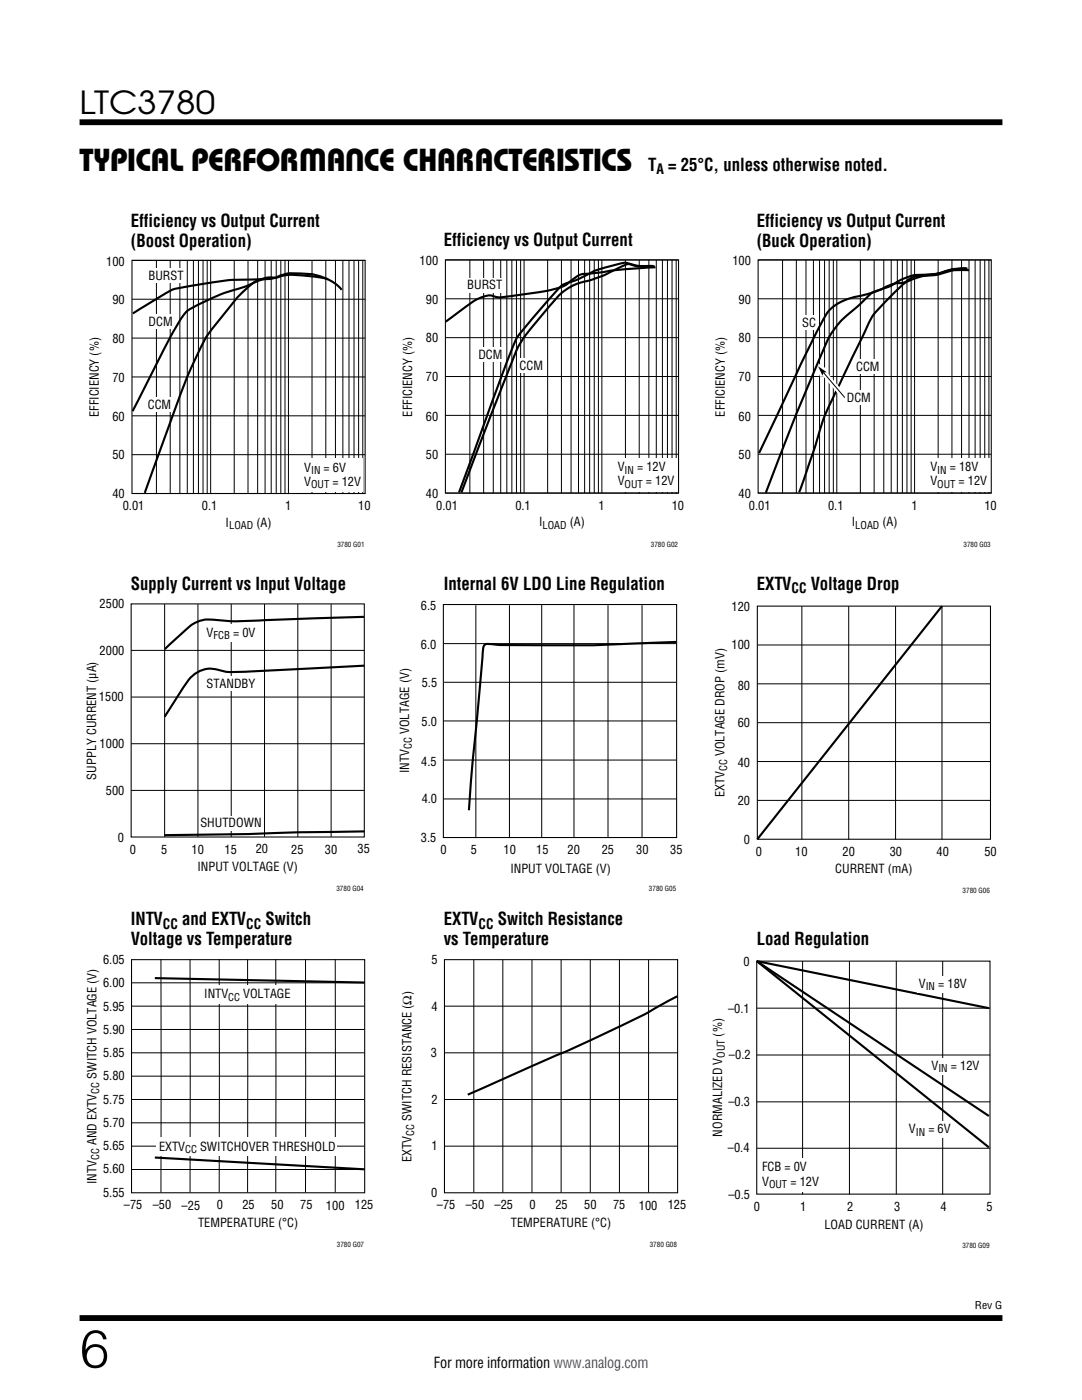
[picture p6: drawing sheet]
<svg xmlns="http://www.w3.org/2000/svg" width="216mm" height="279mm" viewBox="0 0 216 279" stroke-linecap="round" stroke-linejoin="round" font-family="sans-serif">
<path d="M15.9 24.4h184.1M15.9 263h184.1" fill="none" stroke="#000" stroke-width="1.2" stroke-linecap="butt"/>
<g fill="none" stroke="#000" stroke-width=".2">
<path d="M26.3 52h46.6M26.3 59.7h46.6M31.2 52v46.5M34 52v46.5M35.9 52v46.5M37.4 52v46.5M38.6 52v46.5M39.6 52v46.5M40.5 52v46.5M41.3 52v46.5M42 52v46.5M46.7 51.9v46.6"/>
<path d="M49.5 51.9v46.6M51.4 51.9v46.6M52.9 51.9v46.6M54.1 51.9v46.6M55.1 51.9v46.6M56 51.9v46.6M56.9 51.9v46.6M57.6 51.9v46.6M62.3 52v46.5M65 52v46.5M66.9 52v46.5M68.4 52v46.5"/>
<path d="M69.6 52v46.5M70.6 52v46.5M71.6 52v46.5M72.4 52v46.5M26.3 67.5h46.6M26.3 75.2h46.6M26.3 83h46.6M26.3 90.7h46.6M26.3 98.5h46.6"/>
</g>
<path d="M26.3 52h46.6v46.5h-46.6z" fill="none" stroke="#000" stroke-width=".21"/>
<path d="M52.7 55.7l-1.4 .4a31.7 31.7 0 0 1-6.6 2.4l-2 .8a24 24 0 0 0-5.7 3.1l-.9 1.3a329.5 329.5 0 0 0-9.6 18.4M65.5 55.7a27 27 0 0 0-9.1-.7l-1.1 .4a7.4 7.4 0 0 0-6.6 2.6l-1.3 1.3-2.5 3.1a33.1 33.1 0 0 0-4.6 6.5l-1.4 2.8a301 301 0 0 0-8.8 23.3l-1.2 3.4M68.2 57.8a10.6 10.6 0 0 0-7.9-3.2 8.7 8.7 0 0 0-5.7 .9l-3.9 .3a45.6 45.6 0 0 0-11.3 1l-3.8 .7a9.9 9.9 0 0 0-4.1 2l-5 3.1" fill="none" stroke="#000" stroke-width=".42"/>
<g fill="#fff">
<path d="M29.3 53.6h7.5v2.8h-7.5z"/>
<path d="M27.2 62.8h7.4v2.8h-7.4z"/>
<path d="M29.2 79.4h5.1v2.8h-5.1z"/>
<path d="M60 91.5h12.5v6.6h-12.5z"/>
</g>
<g fill="none" stroke="#000" stroke-width=".2">
<path d="M88.9 51.9h46.5M88.9 59.6h46.5M93.8 51.9v46.5M96.5 51.9v46.5M98.4 51.9v46.5M99.9 51.9v46.5M101.1 51.9v46.5M102.1 51.9v46.5M103.1 51.9v46.5M103.9 51.9v46.5M104.6 51.9v46.5M109.3 51.8v46.6"/>
<path d="M112 51.8v46.6M114 51.8v46.6M115.4 51.8v46.6M116.7 51.8v46.6M117.7 51.8v46.6M118.6 51.8v46.6M119.4 51.8v46.6M120.1 51.8v46.6M124.8 51.9v46.5M127.5 51.9v46.5M129.5 51.9v46.5M131 51.9v46.5"/>
<path d="M132.2 51.9v46.5M133.2 51.9v46.5M134.1 51.9v46.5M134.9 51.9v46.5M88.9 67.4h46.5M88.9 75.1h46.5M88.9 82.9h46.5M88.9 90.7h46.5M88.9 98.4h46.5"/>
</g>
<path d="M88.9 51.9h46.5v46.5h-46.5z" fill="none" stroke="#000" stroke-width=".21"/>
<g fill="#fff">
<path d="M92.9 55.5h7.5v2.8h-7.5z"/>
<path d="M95.3 69.3h5.1v2.8h-5.1z"/>
<path d="M103.3 71.5h5.2v2.8h-5.2z"/>
<path d="M122.5 91.4h12.5v6.6h-12.5z"/>
</g>
<path d="M130.4 53.1h-.4a9.4 9.4 0 0 1-4.7-.4l-.9 .3a35.8 35.8 0 0 1-9.5 3.7 11.3 11.3 0 0 0-4.7 3.8l-2.8 3.2a24.3 24.3 0 0 0-4.5 6.7l-10.8 27.9M130.6 53.2l-.3-.1a12 12 0 0 1-4.9-.5 2.18 2.18 0 0 0-1.7 0 21.1 21.1 0 0 0-6.7 2.3 19.1 19.1 0 0 1-4.5 1.8l-.7 .5-3.1 3.5a67.6 67.6 0 0 0-5.8 7.1l-3.1 8.1-8.2 22.4M130.8 53.3l-7.1 .5-6 .8a5 5 0 0 0-4.1 1.7 10.2 10.2 0 0 1-5 1.8l-8.2 1.2-1.5-.1a4.7 4.7 0 0 0-4.4 .9l-5.6 4.1" fill="none" stroke="#000" stroke-width=".42"/>
<g fill="none" stroke="#000" stroke-width=".2">
<path d="M151.3 51.9h46.5M151.3 59.6h46.5M156.2 51.9v46.5M158.9 51.9v46.5M160.8 51.9v46.5M162.3 51.9v46.5M163.5 51.9v46.5M164.5 51.9v46.5M165.5 51.9v46.5M166.3 51.9v46.5M167 51.9v46.5M171.7 51.8v46.6"/>
<path d="M174.4 51.8v46.6M176.3 51.8v46.6M177.8 51.8v46.6M179.1 51.8v46.6M180.1 51.8v46.6M181 51.8v46.6M181.8 51.8v46.6M182.5 51.8v46.6M187.2 51.9v46.5M189.9 51.9v46.5M191.9 51.9v46.5M193.4 51.9v46.5"/>
<path d="M194.6 51.9v46.5M195.6 51.9v46.5M196.5 51.9v46.5M197.3 51.9v46.5M151.3 67.4h46.5M151.3 75.1h46.5M151.3 82.9h46.5M151.3 90.7h46.5M151.3 98.4h46.5"/>
</g>
<path d="M151.3 51.9h46.5v46.5h-46.5z" fill="none" stroke="#000" stroke-width=".21"/>
<g fill="#fff">
<path d="M159.7 62.9h3.3v2.8h-3.3z"/>
<path d="M168.8 78h5.1v2.8h-5.1z"/>
<path d="M170.5 71.7h5.2v2.8h-5.2z"/>
<path d="M184.9 91.4h12.5v6.6h-12.5z"/>
</g>
<path d="M192.8 53.5a17.4 17.4 0 0 0-5.9 1.1 14.5 14.5 0 0 0-6.7 2.2l-.7 .6a54.4 54.4 0 0 0-5.5 5.9l-7.2 14.9a44 44 0 0 0-4.2 11l-3.1 9M193.4 53.9h-.2a11.7 11.7 0 0 0-6.1 .9l-3.6 .3a3.8 3.8 0 0 0-2.8 1.2l-.3 .1a8.2 8.2 0 0 0-4.7 1.4l-2.3 .8a20.9 20.9 0 0 0-6.8 2.3 7.7 7.7 0 0 0-2.7 3.6l-3.4 6.7-9 19.2" fill="none" stroke="#000" stroke-width=".42"/>
<path d="M164.3 74.4l4.3 4.9" fill="none" stroke="#fff" stroke-width="1.1" stroke-linecap="butt"/>
<path d="M163.2 73.1l1.7 1.2-.6 .1-.2 .6z" fill="#fff"/>
<path d="M163.2 73.1l1.7 1.2-.6 .1-.2 .6z" fill="none" stroke="#fff" stroke-width="1.1" stroke-linecap="butt"/>
<path d="M163.2 73.1l1.7 1.2-.6 .1-.2 .6z" fill="#000"/>
<path d="M164.3 74.4l4.3 4.9M26.2 129.8h46.5M26.2 139.1h46.5M32.9 120.6v46.4M39.5 120.6v46.4M46.1 120.6v46.4M52.8 120.6v46.4M59.4 120.6v46.4M66.1 120.6v46.4M26.2 148.4h46.5M26.2 157.7h46.5" fill="none" stroke="#000" stroke-width=".2"/>
<path d="M193.1 53.6a13.8 13.8 0 0 0-5.9 1l-1.5 .1a12.1 12.1 0 0 0-5.2 .8l-1 .5a12.1 12.1 0 0 1-4.7 2.1l-.9 .4-3.1 2.9a18.6 18.6 0 0 0-7 9.6l-.6 1.5a485.9 485.9 0 0 0-10.4 25.8M72.6 123.1l-17.2 .6a70.5 70.5 0 0 1-14-.1 7.3 7.3 0 0 0-5.1 2.8l-3.4 3.1M72.7 132.9l-23.2 1.1a15.4 15.4 0 0 1-5.9-.3 5.6 5.6 0 0 0-6.4 2.6l-4.3 6.7M72.7 165.9l-39.8 .8" fill="none" stroke="#000" stroke-width=".42"/>
<path d="M26.2 120.5h46.5v46.5h-46.5z" fill="none" stroke="#000" stroke-width=".21"/>
<g fill="#fff">
<path d="M40.9 124.7h10.4v3.4h-10.4z"/>
<path d="M40.9 134.9h10.4v2.9h-10.4z"/>
<path d="M40.9 162.8h10.4v2.9h-10.4z"/>
</g>
<path d="M88.5 120.6h46.5v46.5h-46.5zM151.1 121h46.5v46.5h-46.5zM26.2 191.5h46.6v46.5h-46.6z" fill="none" stroke="#000" stroke-width=".21"/>
<g fill="none" stroke="#000" stroke-width=".2">
<path d="M88.5 128.4h46.5M88.6 136.2h46.4M95 120.8v46.5M101.7 120.8v46.5M108.1 120.7v46.5M114.5 120.7v46.5M121.3 120.8v46.5M128.1 120.8v46.5M151.1 136.5h46.5M151.1 128.7h46.5M160 121v46.6M169.4 121v46.6"/>
<path d="M178.7 121v46.6M188 121v46.6M88.5 143.9h46.5M88.5 159.4h46.5M88.5 151.7h46.5M151.1 159.7h46.5M151.1 152h46.5M151.1 144.2h46.5M26.2 196.1h46.5M32.1 191.5v46.5M37.9 191.5v46.5M43.7 191.4v46.5"/>
<path d="M49.4 191.5v46.5M55 191.5v46.5M61 191.5v46.5M66.9 191.5v46.5M26.2 200.8h46.5M26.2 205.5h46.5M26.2 210.1h46.5M26.2 214.8h46.5M26.2 219.4h46.5M26.2 224.1h46.5M26.2 228.7h46.5M26.2 233.4h46.5"/>
</g>
<path d="M134.9 128.1l-2.4 .1a373.9 373.9 0 0 1-33.8 .4h-.5a1.48 1.48 0 0 0-1.7 .3l-2.2 23.3-.7 9.5M188 121l-36.9 46.5M30.9 195.2l41.8 .9M30.9 231l41.8 2.4" fill="none" stroke="#000" stroke-width=".42"/>
<g fill="#fff">
<path d="M40.3 196.6h18.1v3.6h-18.1z"/>
<path d="M31.3 227h35.9v3.7h-35.9z"/>
</g>
<path d="M88.7 191.5h46.5v46.5h-46.5zM151 191.8h46.5v46.5h-46.5z" fill="none" stroke="#000" stroke-width=".21"/>
<g fill="none" stroke="#000" stroke-width=".2">
<path d="M94.5 191.6v46.4M100.3 191.6v46.4M106.1 191.6v46.4M112 191.6v46.4M117.8 191.6v46.4M123.6 191.6v46.4M129.4 191.6v46.4M160.1 191.8v46.6M169.5 191.8v46.6M178.8 191.8v46.6M188.1 191.8v46.6M88.7 200.8h46.5"/>
<path d="M88.7 210.1h46.5M88.7 219.4h46.5M151 201.2h46.6M151 210.5h46.6M151 219.9h46.6M88.7 228.7h46.5M151 229.2h46.6"/>
</g>
<path d="M135.2 198.8l-.4 .2a249.8 249.8 0 0 1-26.7 12.9l-14.8 6.6M151 191.8l46.3 37.2M151 191.8l46.3 30.9M151 191.8l46.3 9.4" fill="none" stroke="#000" stroke-width=".42"/>
<g fill="#fff">
<path d="M183 194.8h10.3v3.3h-10.3z"/>
<path d="M151.5 231.1h12.5v6.7h-12.5z"/>
<path d="M185.5 211.2h10.4v3.2h-10.4z"/>
<path d="M179.9 223.8h10.3v3.3h-10.3z"/>
</g>
<text font-size="10.6" x="15.9" y="272.9">6</text>
<g font-size="6.3">
<text x="15.9" y="22.8">LTC3780</text>
<text x="15.9" y="34.1">TYPICAL PERFORMANCE CHARACTERISTICS</text>
</g>
<g font-size="3.5">
<text x="129.3" y="34.1">T = 25°C, unless otherwise noted.</text>
<text x="26.1" y="45.3">Efficiency vs Output Current</text>
<text x="151" y="45.3">Efficiency vs Output Current</text>
<text x="26.1" y="49.2">(Boost Operation)</text>
<text x="88.5" y="49.1">Efficiency vs Output Current</text>
<text x="151" y="49.2">(Buck Operation)</text>
<text x="26.1" y="117.7">Supply Current vs Input Voltage</text>
<text x="88.6" y="117.7">Internal 6V LDO Line Regulation</text>
<text x="151" y="117.7">EXTV</text>
<text x="161.8" y="117.7">Voltage Drop</text>
<text x="26.1" y="184.7">INTV</text>
<text x="36.3" y="184.7">and EXTV</text>
<text x="53" y="184.7">Switch</text>
<text x="88.5" y="184.7">EXTV</text>
<text x="99.3" y="184.7">Switch Resistance</text>
<text x="26.1" y="188.6">Voltage vs Temperature</text>
<text x="88.5" y="188.6">vs Temperature</text>
<text x="151" y="188.7">Load Regulation</text>
</g>
<text font-size="3" x="86.6" y="273.1">For more information www.analog.com</text>
<g font-size="2.8">
<text x="131" y="34.8">A</text>
<text x="157.9" y="118.4">CC</text>
<text x="32.5" y="185.4">CC</text>
<text x="49.1" y="185.4">CC</text>
<text x="95.5" y="185.4">CC</text>
</g>
<g font-size="2.5">
<text x="21.2" y="53">100</text>
<text x="83.7" y="52.9">100</text>
<text x="146.1" y="52.9">100</text>
<text x="29.6" y="55.9">BURST</text>
<text x="93.2" y="57.8">BURST</text>
<text x="22.4" y="60.7">90</text>
<text x="29.7" y="65.1">DCM</text>
<text x="85" y="60.6">90</text>
<text x="147.4" y="60.6">90</text>
<text x="160.1" y="65.2">SC</text>
<text x="22.4" y="68.4">80</text>
<text x="85" y="68.3">80</text>
<text x="95.5" y="71.6">DCM</text>
<text x="147.4" y="68.3">80</text>
<text x="22.4" y="76.2">70</text>
<text x="85" y="76.1">70</text>
<text x="103.7" y="73.8">CCM</text>
<text x="147.4" y="76.1">70</text>
<text x="170.8" y="74">CCM</text>
<text x="19.7" y="83.2" transform="rotate(-90 19.7 83.2)">EFFICIENCY (%)</text>
<text x="29.5" y="81.7">CCM</text>
<text x="82.3" y="83.2" transform="rotate(-90 82.3 83.2)">EFFICIENCY (%)</text>
<text x="85" y="84">60</text>
<text x="144.7" y="83.2" transform="rotate(-90 144.7 83.2)">EFFICIENCY (%)</text>
<text x="147.4" y="84">60</text>
<text x="169" y="80.3">DCM</text>
<text x="22.4" y="84">60</text>
<text x="22.4" y="91.6">50</text>
<text x="60.7" y="94.1">V</text>
<text x="64.6" y="94.1">= 6V</text>
<text x="85" y="91.5">50</text>
<text x="123.2" y="94">V</text>
<text x="127.1" y="94">= 12V</text>
<text x="147.4" y="91.5">50</text>
<text x="185.6" y="94">V</text>
<text x="189.5" y="94">= 18V</text>
<text x="22.4" y="99.4">40</text>
<text x="24.5" y="101.8">0.01</text>
<text x="40.3" y="101.8">0.1</text>
<text x="56.9" y="101.8">1</text>
<text x="60.7" y="96.9">V</text>
<text x="66.3" y="96.9">= 12V</text>
<text x="71.5" y="101.8">10</text>
<text x="85" y="99.3">40</text>
<text x="87" y="101.7">0.01</text>
<text x="102.8" y="101.7">0.1</text>
<text x="119.5" y="101.7">1</text>
<text x="123.2" y="96.8">V</text>
<text x="128.9" y="96.8">= 12V</text>
<text x="134" y="101.7">10</text>
<text x="147.4" y="99.3">40</text>
<text x="149.4" y="101.7">0.01</text>
<text x="165.2" y="101.7">0.1</text>
<text x="181.9" y="101.7">1</text>
<text x="185.6" y="96.8">V</text>
<text x="191.3" y="96.8">= 12V</text>
<text x="196.4" y="101.7">10</text>
<text x="45" y="105.1">I</text>
<text x="51.2" y="105.1">(A)</text>
<text x="107.6" y="105">I</text>
<text x="113.7" y="105">(A)</text>
<text x="170" y="105">I</text>
<text x="176.1" y="105">(A)</text>
<text x="19.9" y="121.4">2500</text>
<text x="84" y="121.7">6.5</text>
<text x="146" y="122">120</text>
<text x="19.9" y="130.7">2000</text>
<text x="41.2" y="127">V</text>
<text x="46.5" y="127">= 0V</text>
<text x="84" y="129.5">6.0</text>
<text x="146" y="129.6">100</text>
<text x="41.2" y="137.3">STANDBY</text>
<text x="84.2" y="137.1">5.5</text>
<text x="147.2" y="137.6">80</text>
<text x="19.8" y="140">1500</text>
<text x="19.9" y="149.3">1000</text>
<text x="81.6" y="146.5" transform="rotate(-90 81.6 146.5)">VOLTAGE (V)</text>
<text x="84.1" y="145">5.0</text>
<text x="147.2" y="145.1">60</text>
<text x="19.2" y="155.6" transform="rotate(-90 19.2 155.6)">SUPPLY CURRENT (µA)</text>
<text x="81.6" y="154.3" transform="rotate(-90 81.6 154.3)">INTV</text>
<text x="84" y="152.8">4.5</text>
<text x="144.6" y="150.9" transform="rotate(-90 144.6 150.9)">VOLTAGE DROP (mV)</text>
<text x="147.2" y="153">40</text>
<text x="21.1" y="158.6">500</text>
<text x="84.1" y="160.3">4.0</text>
<text x="144.6" y="159.1" transform="rotate(-90 144.6 159.1)">EXTV</text>
<text x="147.2" y="160.7">20</text>
<text x="23.5" y="167.9">0</text>
<text x="40" y="165.1">SHUTDOWN</text>
<text x="25.9" y="170.4">0</text>
<text x="32.1" y="170.4">5</text>
<text x="38.2" y="170.3">10</text>
<text x="39.4" y="173.8">INPUT VOLTAGE (V)</text>
<text x="44.8" y="170.3">15</text>
<text x="51" y="170.3">20</text>
<text x="58.1" y="170.3">25</text>
<text x="64.8" y="170.4">30</text>
<text x="71.3" y="170.3">35</text>
<text x="84" y="168">3.5</text>
<text x="87.9" y="170.5">0</text>
<text x="94" y="170.5">5</text>
<text x="100.5" y="170.5">10</text>
<text x="107" y="170.5">15</text>
<text x="113.3" y="170.4">20</text>
<text x="120.1" y="170.5">25</text>
<text x="126.9" y="170.4">30</text>
<text x="133.7" y="170.4">35</text>
<text x="148.4" y="168.4">0</text>
<text x="150.8" y="170.8">0</text>
<text x="158.7" y="170.8">10</text>
<text x="168.1" y="170.8">20</text>
<text x="177.6" y="170.8">30</text>
<text x="186.9" y="170.8">40</text>
<text x="196.4" y="170.8">50</text>
<text x="101.8" y="174.1">INPUT VOLTAGE (V)</text>
<text x="166.7" y="174.2">CURRENT (mA)</text>
<text x="20.6" y="192.4">6.05</text>
<text x="20.6" y="196.9">6.00</text>
<text x="86.1" y="192.4">5</text>
<text x="148.4" y="192.8">0</text>
<text x="183.3" y="197.1">V</text>
<text x="187.2" y="197.1">= 18V</text>
<text x="20.6" y="201.7">5.95</text>
<text x="40.8" y="199.2">INTV</text>
<text x="48.5" y="199.2">VOLTAGE</text>
<text x="86.1" y="201.7">4</text>
<text x="145.3" y="202.1">–0.1</text>
<text x="20.6" y="206.4">5.90</text>
<text x="144.1" y="206.9" transform="rotate(-90 144.1 206.9)">(%)</text>
<text x="19.3" y="215.3" transform="rotate(-90 19.3 215.3)">SWITCH VOLTAGE (V)</text>
<text x="20.6" y="215.6">5.80</text>
<text x="20.6" y="211">5.85</text>
<text x="86" y="211">3</text>
<text x="145.5" y="211.4">–0.2</text>
<text x="185.9" y="213.5">V</text>
<text x="189.7" y="213.5">= 12V</text>
<text x="20.6" y="220.3">5.75</text>
<text x="86.1" y="220.3">2</text>
<text x="145.3" y="220.8">–0.3</text>
<text x="20.6" y="224.9">5.70</text>
<text x="82.1" y="223.7" transform="rotate(-90 82.1 223.7)">SWITCH RESISTANCE (Ω)</text>
<text x="144.1" y="226.8" transform="rotate(-90 144.1 226.8)">NORMALIZED V</text>
<text x="181.4" y="226.1">V</text>
<text x="185.2" y="226.1">= 6V</text>
<text x="19.3" y="228.5" transform="rotate(-90 19.3 228.5)">AND EXTV</text>
<text x="20.6" y="229.6">5.65</text>
<text x="31.7" y="229.6">EXTV</text>
<text x="39.9" y="229.6">SWITCHOVER THRESHOLD</text>
<text x="82.1" y="231.9" transform="rotate(-90 82.1 231.9)">EXTV</text>
<text x="86.1" y="229.6">1</text>
<text x="145.2" y="230">–0.4</text>
<text x="152.1" y="233.8">FCB = 0V</text>
<text x="19.3" y="236.3" transform="rotate(-90 19.3 236.3)">INTV</text>
<text x="20.6" y="234.1">5.60</text>
<text x="20.6" y="238.9">5.55</text>
<text x="86" y="238.9">0</text>
<text x="145.3" y="239.3">–0.5</text>
<text x="152.1" y="236.6">V</text>
<text x="157.7" y="236.6">= 12V</text>
<text x="24.7" y="241.4">–75</text>
<text x="30.5" y="241.4">–50</text>
<text x="36.2" y="241.4">–25</text>
<text x="39.5" y="244.8">TEMPERATURE (°C)</text>
<text x="43.2" y="241.4">0</text>
<text x="48.4" y="241.3">25</text>
<text x="54.1" y="241.3">50</text>
<text x="59.9" y="241.4">75</text>
<text x="65" y="241.4">100</text>
<text x="70.8" y="241.3">125</text>
<text x="87.2" y="241.4">–75</text>
<text x="92.9" y="241.4">–50</text>
<text x="98.7" y="241.4">–25</text>
<text x="102" y="244.8">TEMPERATURE (°C)</text>
<text x="105.7" y="241.4">0</text>
<text x="110.8" y="241.3">25</text>
<text x="116.6" y="241.3">50</text>
<text x="122.3" y="241.4">75</text>
<text x="127.5" y="241.4">100</text>
<text x="133.2" y="241.3">125</text>
<text x="150.4" y="241.6">0</text>
<text x="159.7" y="241.6">1</text>
<text x="164.5" y="245.3">LOAD CURRENT (A)</text>
<text x="169.1" y="241.7">2</text>
<text x="178.4" y="241.6">3</text>
<text x="187.6" y="241.6">4</text>
<text x="196.9" y="241.6">5</text>
</g>
<g font-size="2.1">
<text x="62.1" y="94.6">IN</text>
<text x="124.6" y="94.5">IN</text>
<text x="187" y="94.5">IN</text>
<text x="62.1" y="97.5">OUT</text>
<text x="124.6" y="97.4">OUT</text>
<text x="187" y="97.4">OUT</text>
<text x="45.7" y="105.7">LOAD</text>
<text x="108.3" y="105.6">LOAD</text>
<text x="170.6" y="105.6">LOAD</text>
<text x="42.6" y="127.6">FCB</text>
<text x="82.2" y="149.5" transform="rotate(-90 82.2 149.5)">CC</text>
<text x="145.1" y="153.9" transform="rotate(-90 145.1 153.9)">CC</text>
<text x="184.7" y="197.7">IN</text>
<text x="45.6" y="199.7">CC</text>
<text x="144.6" y="211.1" transform="rotate(-90 144.6 211.1)">OUT</text>
<text x="187.2" y="214">IN</text>
<text x="19.8" y="218.3" transform="rotate(-90 19.8 218.3)">CC</text>
<text x="82.7" y="226.6" transform="rotate(-90 82.7 226.6)">CC</text>
<text x="182.7" y="226.7">IN</text>
<text x="19.8" y="231.5" transform="rotate(-90 19.8 231.5)">CC</text>
<text x="36.9" y="230.1">CC</text>
<text x="153.4" y="237.1">OUT</text>
<text x="194.5" y="261.2">Rev G</text>
</g>
<g font-size="1.4">
<text x="67.3" y="109.2">3780 G01</text>
<text x="129.9" y="109.2">3780 G02</text>
<text x="192.3" y="109.2">3780 G03</text>
<text x="67.1" y="177.8">3780 G04</text>
<text x="129.5" y="177.9">3780 G05</text>
<text x="192.1" y="178.2">3780 G06</text>
<text x="67.2" y="248.8">3780 G07</text>
<text x="129.7" y="248.8">3780 G08</text>
<text x="192" y="249.1">3780 G09</text>
</g>
</svg>
